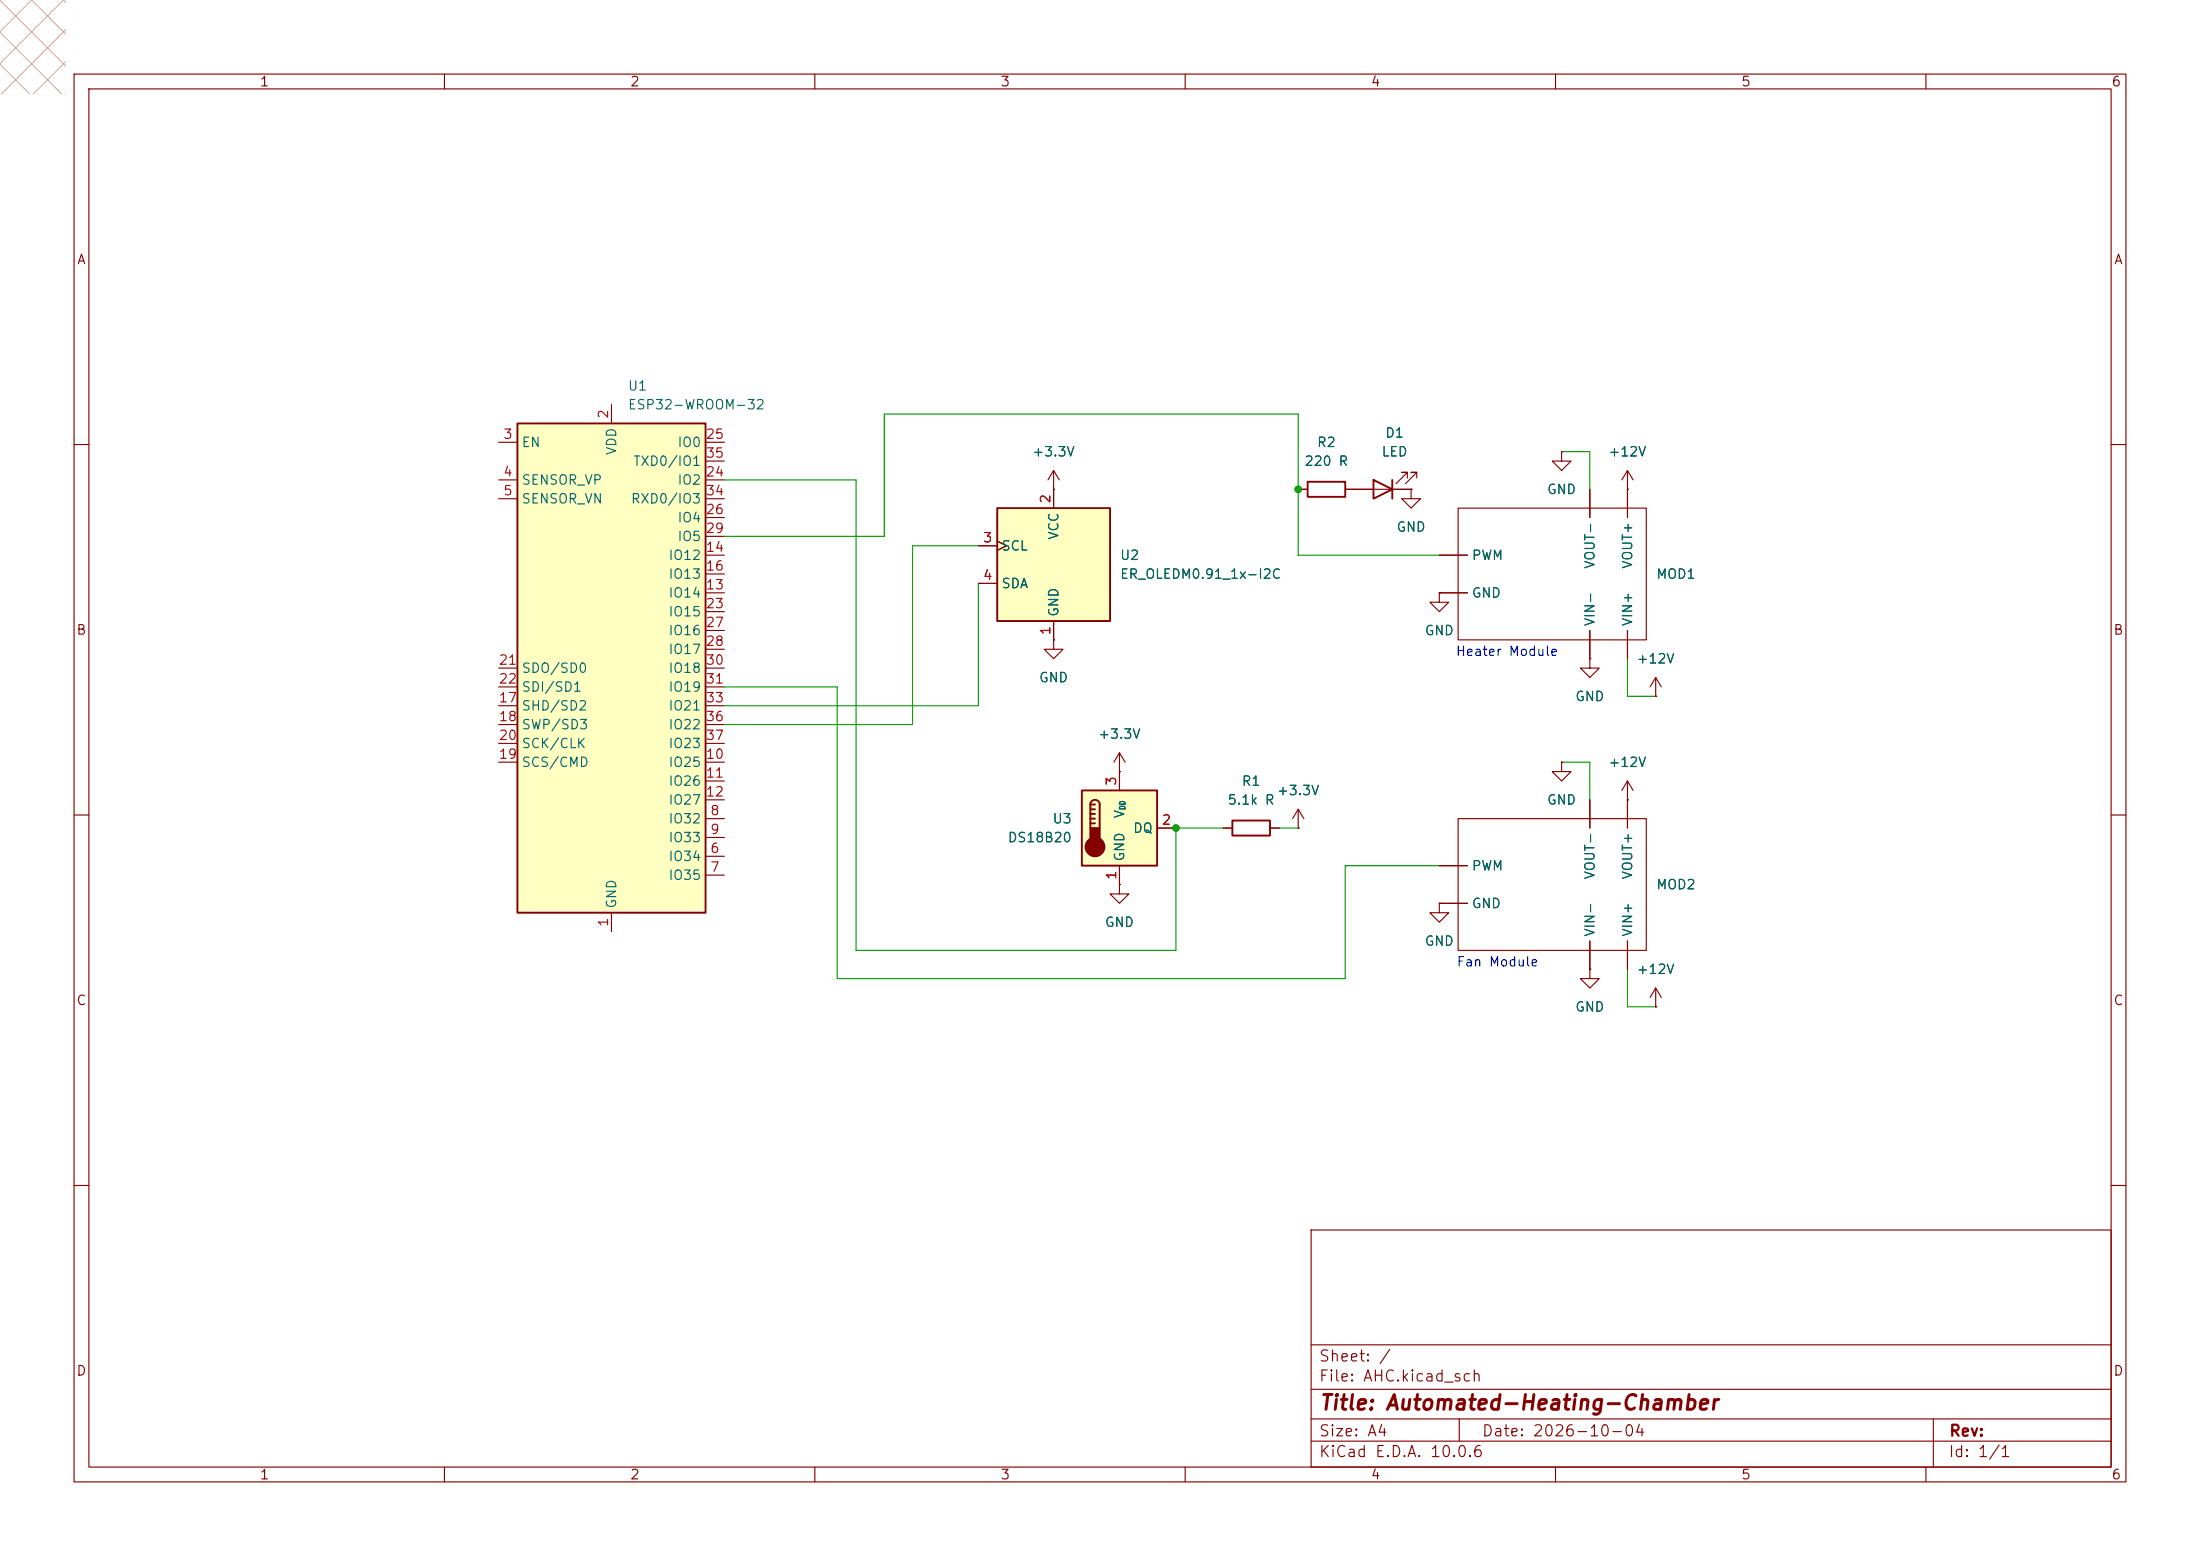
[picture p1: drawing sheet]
<svg xmlns="http://www.w3.org/2000/svg" width="297mm" height="210mm" viewBox="0 0 297 210" stroke-linecap="round" stroke-linejoin="round" font-family="sans-serif">
<g fill="none" stroke="#840000" stroke-width=".15">
<path d="M10 10h277v190h-277zM12 12h273v186h-273zM60 10v2M110 10v2M160 10v2M210 10v2M260 10v2M10 60h2M190.5 66v1.3h1.3l-1.3 1.3-1.3-1.3h1.3M190.5 66h.1M285 60h2M10 110h2"/>
<path d="M285 110h2M214.6 130.8v1.3h1.3l-1.3 1.3-1.2-1.3h1.2M214.6 130.8h.1M10 160h2M177 166h108v32h-108zM285 160h2M60 198v2M110 198v2M160 198v2M177 194.5h108M177 191.5h108M177 187.5h108"/>
<path d="M177 181.5h108M197 191.5v3M210 198v2M260 198v2M261 191.5v6.5"/>
</g>
<path d="M134.6 68.6h15.3v15.2h-15.3z" fill="#ffffc2"/>
<path d="M134.6 68.6h15.3v15.2h-15.3z" fill="none" stroke="#840000" stroke-width=".25"/>
<path d="M132.1 73.7h2.5M132.1 78.7h2.5M134.6 73l1.3 .7-1.3 .6M142.2 66v2.6M142.2 83.8v2.6" fill="none" stroke="#840000" stroke-width=".15"/>
<g fill="#ce9999">
<path d="M8.7 12.7l.2-.1v.1z"/>
<path d="M-.1 -.1h9h-2.4h2.4h-2.4h2.4l-.3 .1 .3 .4-.3-.3-2.1 2.1 2.1 2.1 .3-.4-.3 .4 .3 .4-.3-.3-2.1 2.1 2.1 2.1 .3-.4-.3 .4 .3 .4-.3-.3-2.1 2.1 1.9 1.9h-.1l-1.9-1.9-1.9 1.9h-.1l4.1-4.1-2.1-2.1-2.1 2.1 2.1 2.1v.1l-2.1-2.1-2.1 2.1 1.9 1.9h-.1l-1.9-1.9-1.9 1.9h-.1l8.4-8.4-2.1-2.1-2.1 2.1 2.1 2.1v.1l-2.1-2.1-2.1 2.1 2.1 2.1h-.1l-2.1-2.1-2.1 2.1 2.1 2.1-.1 .1-2.1-2.1v4v-4.1l8.6-8.6h-4.2l2.1 2.1v.1l-2.1-2.1-2.1 2.1 2.1 2.1h-.1l-2.1-2.1-2.1 2.1 2.1 2.1-.1 .1-2.1-2.1v8.3v-8.4l4.4-4.4h4.2l-8.5 .1 2.1 2.1-.1 .1-2.1-2.1v10.7v-10.9h8.6h-8.6v6.6v-6.6h4.3h-4.3v2.3z"/>
</g>
<g fill="none" stroke="#840000" stroke-width=".15">
<path d="M194.3 74.9h3.8M196.8 68.6h25.4v17.8h-25.4zM210.8 61v1.2h1.3l-1.3 1.3-1.3-1.3h1.3M210.8 61h.1M214.6 66v3.9M219.7 66v3.9M194.3 80h3.8M214.6 88.9v1.3h1.3l-1.3 1.2-1.2-1.2h1.2M214.6 88.9h.1M214.6 85.1v3.8M219.7 85.1v3.8M210.8 102.9v1.2h1.3l-1.3 1.3-1.3-1.3h1.3"/>
<path d="M210.8 102.9h.1M194.3 121.9v1.3h1.3l-1.3 1.3-1.3-1.3h1.3M194.3 121.9h.1"/>
</g>
<path d="M69.8 57.2h25.4v66h-25.4z" fill="#ffffc2"/>
<path d="M69.8 57.2h25.4v66h-25.4z" fill="none" stroke="#840000" stroke-width=".25"/>
<g fill="none" stroke="#840000" stroke-width=".15">
<path d="M67.3 59.7h2.5M82.5 54.6v2.6M95.2 59.7h2.6M67.3 64.8h2.5M67.3 67.3h2.5M95.2 64.8h2.6M95.2 67.3h2.6M95.2 74.9h2.6M95.2 77.5h2.6M95.2 69.9h2.6M95.2 72.4h2.6M95.2 62.2h2.6"/>
<path d="M67.3 95.3h2.5M67.3 97.8h2.5M67.3 90.2h2.5M67.3 92.7h2.5M95.2 80h2.6M95.2 95.3h2.6M95.2 97.8h2.6M95.2 90.2h2.6M95.2 92.7h2.6M95.2 82.6h2.6M95.2 85.1h2.6M95.2 87.6h2.6"/>
<path d="M223.5 94h.1M223.5 91.4v2.6M223.5 91.4l-.7 1.3M223.5 91.4l.8 1.3M67.3 102.9h2.5M67.3 100.3h2.5M95.2 115.6h2.6M95.2 118.1h2.6M95.2 110.5h2.6M95.2 113h2.6M95.2 102.9h2.6M95.2 105.4h2.6"/>
<path d="M95.2 108h2.6M95.2 100.3h2.6M82.5 123.2v2.5M223.5 135.9h.1M223.5 133.4l-.7 1.2M223.5 133.4l.8 1.2M223.5 133.4v2.5"/>
</g>
<g fill="#ce9999">
<path d="M8.7 12.7l.2-.1v.1z"/>
<path d="M-.1 -.1h9h-2.4h2.4h-2.4h2.4l-.3 .1 .3 .4-.3-.3-2.1 2.1 2.1 2.1 .3-.4-.3 .4 .3 .4-.3-.3-2.1 2.1 2.1 2.1 .3-.4-.3 .4 .3 .4-.3-.3-2.1 2.1 1.9 1.9h-.1l-1.9-1.9-1.9 1.9h-.1l4.1-4.1-2.1-2.1-2.1 2.1 2.1 2.1v.1l-2.1-2.1-2.1 2.1 1.9 1.9h-.1l-1.9-1.9-1.9 1.9h-.1l8.4-8.4-2.1-2.1-2.1 2.1 2.1 2.1v.1l-2.1-2.1-2.1 2.1 2.1 2.1h-.1l-2.1-2.1-2.1 2.1 2.1 2.1-.1 .1-2.1-2.1v4v-4.1l8.6-8.6h-4.2l2.1 2.1v.1l-2.1-2.1-2.1 2.1 2.1 2.1h-.1l-2.1-2.1-2.1 2.1 2.1 2.1-.1 .1-2.1-2.1v8.3v-8.4l4.4-4.4h4.2l-8.5 .1 2.1 2.1-.1 .1-2.1-2.1v10.7v-10.9h8.6h-8.6v6.6v-6.6h4.3h-4.3v2.3z"/>
</g>
<g fill="none" stroke="#840000" stroke-width=".15">
<path d="M142.2 66h.1M142.2 63.5l-.7 1.3M142.2 63.5l.8 1.3M142.2 63.5v2.5M175.3 66h1.2M181.6 66h8.9M190 64.5v-.7h-.8h.8l-1.5 1.5M191.3 64.5v-.7h-.8h.8l-1.6 1.5M219.7 66h.1M219.7 63.5v2.5M219.7 63.5l-.8 1.3M219.7 63.5l.8 1.3"/>
<path d="M194.3 80v1.3h1.3l-1.3 1.3-1.3-1.3h1.3M194.3 80h.1M194.3 116.8h3.8M196.8 110.5h25.4v17.8h-25.4zM214.6 108v3.8M219.7 108h.1M219.7 105.4v6.4M219.7 105.4l-.8 1.3M219.7 105.4l.8 1.3M194.3 121.9h3.8M214.6 127v3.8M219.7 127v3.8"/>
</g>
<path d="M176.5 65h5.1v2.1h-5.1zM185.4 64.8l2.6 1.2-2.6 1.3zM188 64.8v2.5" fill="none" stroke="#840000" stroke-width=".25"/>
<path d="M146 106.7h10.2v10.1h-10.2z" fill="#ffffc2"/>
<path d="M146 106.7h10.2v10.1h-10.2zM147.2 108.6a.64 .64 0 0 1 .6-.6 .64 .64 0 0 1 .7 .6v3.2M147.2 108.6v3.2M147.2 108.6h.6M147.2 109.2h.6M147.2 109.9h.6M147.2 110.5h.6M147.2 111.1h.6M166.4 110.7h5v2.1h-5z" fill="none" stroke="#840000" stroke-width=".25"/>
<g fill="#840000" stroke="#840000" stroke-width=".25">
<path d="M147.2 111.8h1.3v1.9h-1.3z"/>
<circle cx="147.8" cy="114.3" r="1.27"/>
</g>
<g fill="none" stroke="#840000" stroke-width=".15">
<path d="M132.1 73.7h2.5M132.1 78.7h2.5M134.6 73l1.3 .7-1.3 .6M142.2 66h.1M142.2 66v2.6M175.3 66h1.2M181.6 66h3.8M188 66h2.5M190.5 66h.1M194.3 74.9h3.8M210.8 61h.1M214.6 66v3.9"/>
<path d="M219.7 66h.1M219.7 66v3.9M142.2 86.4v1.2h1.3l-1.3 1.3-1.2-1.3h1.2M142.2 86.4h.1M142.2 83.8v2.6M194.3 80h.1M194.3 80h3.8M214.6 88.9h.1M214.6 85.1v3.8M219.7 85.1v3.8M223.5 94h.1M151.1 104.1h.1"/>
<path d="M151.1 119.4v1.3h1.3l-1.3 1.2-1.2-1.2h1.2M151.1 119.4h.1M151.1 101.6v5.1M151.1 116.8v2.6M151.1 101.6l-.7 1.3M151.1 101.6l.8 1.3M156.2 111.8h2.5M165.1 111.8h1.3M171.4 111.8h1.3M175.3 111.8h.1M175.3 109.2l-.8 1.3M175.3 109.2l.7 1.3"/>
<path d="M175.3 109.2v2.6M194.3 116.8h3.8M210.8 102.9h.1M214.6 108v3.8M219.7 108h.1M219.7 108v3.8M194.3 121.9h.1M194.3 121.9h3.8M214.6 130.8h.1M214.6 127v3.8M219.7 127v3.8M223.5 135.9h.1"/>
</g>
<path d="M97.8 64.8h17.8v63.5h43.1v-16.5h6.4M97.8 72.4h21.6v-16.5h55.9v19h19M132.1 78.7v16.6h-34.3M132.1 73.7h-8.9v24.1h-25.4M210.8 61h3.8v5M97.8 92.7h15.2v39.4h68.6v-15.3h12.7M219.7 88.9v5.1h3.8M172.7 111.8h2.6M210.8 102.9h3.8v5.1M219.7 130.8v5.1h3.8" fill="none" stroke="#009600" stroke-width=".15"/>
<g fill="#009600" stroke="#009600" stroke-width=".14">
<circle cx="175.3" cy="66" r=".46"/>
<circle cx="158.7" cy="111.8" r=".46"/>
</g>
<text font-size="2" fill="#840000" x="178" y="190.8">Title: Automated-Heating-Chamber</text>
<g font-size="1.5" fill="#840000">
<text x="178" y="184.1">Sheet: /</text>
<text x="178" y="186.8">File: AHC.kicad_sch</text>
<text x="178" y="197">KiCad E.D.A. 10.0.6</text>
<text x="178" y="194.2">Size: A4</text>
<text x="200" y="194.2">Date: 2026-10-04</text>
<text x="263" y="197">Id: 1/1</text>
<text x="263" y="194.2">Rev:</text>
</g>
<g font-size="1.3" fill="#840000">
<text x="35" y="12">1</text>
<text x="85" y="12">2</text>
<text x="135" y="12">3</text>
<text x="185" y="12">4</text>
<text x="235" y="12">5</text>
<text x="285" y="12">6</text>
<text x="10.3" y="36">A</text>
<text x="285.3" y="36">A</text>
<text x="10.2" y="86">B</text>
<text x="285.2" y="86">B</text>
<text x="10.2" y="136">C</text>
<text x="285.2" y="136">C</text>
<text x="10.2" y="186">D</text>
<text x="285.2" y="186">D</text>
<text x="35" y="200">1</text>
<text x="85" y="200">2</text>
<text x="135" y="200">3</text>
<text x="185" y="200">4</text>
<text x="235" y="200">5</text>
<text x="285" y="200">6</text>
</g>
<g font-size="1.3" fill="#006464">
<text x="84.7" y="53">U1</text>
<text x="84.7" y="55.6">ESP32-WROOM-32</text>
<text x="186.9" y="59.4">D1</text>
<text x="70.3" y="60.7">EN</text>
<text x="70.3" y="65.7">SENSOR_VP</text>
<text x="83.5" y="61.5" transform="rotate(-90 83.5 61.5)">VDD</text>
<text x="85.4" y="63.2">TXD0/IO1</text>
<text x="91.4" y="65.7">IO2</text>
<text x="91.4" y="60.7">IO0</text>
<text x="139.3" y="61.9">+3.3V</text>
<text x="176" y="63.2">220 R</text>
<text x="177.7" y="60.7">R2</text>
<text x="186.4" y="61.9">LED</text>
<text x="217" y="61.9">+12V</text>
<text x="70.3" y="68.3">SENSOR_VN</text>
<text x="85.1" y="68.3">RXD0/IO3</text>
<text x="91.4" y="70.8">IO4</text>
<text x="208.8" y="67">GND</text>
<text x="90.2" y="75.9">IO12</text>
<text x="91.4" y="73.4">IO5</text>
<text x="135.1" y="74.6">SCL</text>
<text x="143.2" y="72.9" transform="rotate(-90 143.2 72.9)">VCC</text>
<text x="151.1" y="75.9">U2</text>
<text x="188.4" y="72.1">GND</text>
<text x="198.6" y="75.9">PWM</text>
<text x="215.6" y="76.9" transform="rotate(-90 215.6 76.9)">VOUT-</text>
<text x="220.7" y="76.9" transform="rotate(-90 220.7 76.9)">VOUT+</text>
<text x="90.2" y="81">IO14</text>
<text x="90.2" y="78.4">IO13</text>
<text x="90.2" y="83.5">IO15</text>
<text x="135.1" y="79.7">SDA</text>
<text x="143.2" y="83.3" transform="rotate(-90 143.2 83.3)">GND</text>
<text x="151.1" y="78.4">ER_OLEDM0.91_1x-I2C</text>
<text x="198.6" y="81">GND</text>
<text x="223.5" y="78.4">MOD1</text>
<text x="90.2" y="86.1">IO16</text>
<text x="90.2" y="88.6">IO17</text>
<text x="192.2" y="86.1">GND</text>
<text x="215.6" y="84.6" transform="rotate(-90 215.6 84.6)">VIN-</text>
<text x="220.7" y="84.6" transform="rotate(-90 220.7 84.6)">VIN+</text>
<text x="220.9" y="89.9">+12V</text>
<text x="70.3" y="91.1">SDO/SD0</text>
<text x="70.3" y="93.7">SDI/SD1</text>
<text x="90.2" y="91.1">IO18</text>
<text x="90.2" y="93.7">IO19</text>
<text x="140.2" y="92.4">GND</text>
<text x="212.6" y="94.9">GND</text>
<text x="70.3" y="96.2">SHD/SD2</text>
<text x="70.3" y="98.8">SWP/SD3</text>
<text x="70.3" y="101.3">SCK/CLK</text>
<text x="90.2" y="96.2">IO21</text>
<text x="90.2" y="98.8">IO22</text>
<text x="90.2" y="101.3">IO23</text>
<text x="148.2" y="100">+3.3V</text>
<text x="70.3" y="103.8">SCS/CMD</text>
<text x="90.2" y="103.8">IO25</text>
<text x="90.2" y="106.4">IO26</text>
<text x="167.5" y="106.4">R1</text>
<text x="172.3" y="107.6">+3.3V</text>
<text x="217" y="103.8">+12V</text>
<text x="90.2" y="111.5">IO32</text>
<text x="90.2" y="114">IO33</text>
<text x="90.2" y="108.9">IO27</text>
<text x="136" y="114">DS18B20</text>
<text x="142" y="111.5">U3</text>
<text x="152.1" y="110.5" transform="rotate(-90 152.1 110.5)">V</text>
<text x="152.9" y="112.7">DQ</text>
<text x="165.6" y="108.9">5.1k R</text>
<text x="208.8" y="108.9">GND</text>
<text x="90.2" y="116.5">IO34</text>
<text x="90.2" y="119.1">IO35</text>
<text x="152.1" y="116.4" transform="rotate(-90 152.1 116.4)">GND</text>
<text x="198.6" y="117.8">PWM</text>
<text x="215.6" y="118.8" transform="rotate(-90 215.6 118.8)">VOUT-</text>
<text x="220.7" y="118.8" transform="rotate(-90 220.7 118.8)">VOUT+</text>
<text x="83.5" y="122.7" transform="rotate(-90 83.5 122.7)">GND</text>
<text x="149.1" y="125.4">GND</text>
<text x="198.6" y="122.9">GND</text>
<text x="223.5" y="120.3">MOD2</text>
<text x="192.2" y="128">GND</text>
<text x="215.6" y="126.5" transform="rotate(-90 215.6 126.5)">VIN-</text>
<text x="220.7" y="126.5" transform="rotate(-90 220.7 126.5)">VIN+</text>
<text x="220.9" y="131.8">+12V</text>
<text x="212.6" y="136.9">GND</text>
</g>
<g font-size="1.3" fill="#a90000">
<text x="67.8" y="59.6">3</text>
<text x="82.4" y="56.6" transform="rotate(-90 82.4 56.6)">2</text>
<text x="95.2" y="59.6">25</text>
<text x="67.8" y="64.6">4</text>
<text x="95.2" y="64.6">24</text>
<text x="95.2" y="62.1">35</text>
<text x="67.8" y="67.2">5</text>
<text x="95.2" y="69.7">26</text>
<text x="95.2" y="67.2">34</text>
<text x="142.1" y="68" transform="rotate(-90 142.1 68)">2</text>
<text x="95.2" y="74.8">14</text>
<text x="95.2" y="77.3">16</text>
<text x="95.2" y="72.3">29</text>
<text x="132.6" y="73.5">3</text>
<text x="95.2" y="79.9">13</text>
<text x="95.2" y="82.4">23</text>
<text x="132.6" y="78.6">4</text>
<text x="95.2" y="85">27</text>
<text x="95.2" y="87.5">28</text>
<text x="142.1" y="85.8" transform="rotate(-90 142.1 85.8)">1</text>
<text x="67.2" y="95.1">17</text>
<text x="67.2" y="90">21</text>
<text x="67.2" y="92.6">22</text>
<text x="95.2" y="90">30</text>
<text x="95.2" y="92.6">31</text>
<text x="95.2" y="95.1">33</text>
<text x="67.2" y="97.7">18</text>
<text x="67.2" y="100.2">20</text>
<text x="95.2" y="97.7">36</text>
<text x="95.2" y="100.2">37</text>
<text x="67.2" y="102.7">19</text>
<text x="95.2" y="102.7">10</text>
<text x="95.2" y="105.3">11</text>
<text x="95.2" y="107.8">12</text>
<text x="151" y="106.1" transform="rotate(-90 151 106.1)">3</text>
<text x="95.8" y="110.4">8</text>
<text x="95.8" y="112.9">9</text>
<text x="156.7" y="111.6">2</text>
<text x="95.8" y="115.4">6</text>
<text x="95.8" y="118">7</text>
<text x="151" y="118.8" transform="rotate(-90 151 118.8)">1</text>
<text x="82.4" y="125.2" transform="rotate(-90 82.4 125.2)">1</text>
</g>
<g font-size="1.3" fill="#0000c2">
<text x="196.4" y="88.9">Heater Module</text>
<text x="196.6" y="130.8">Fan Module</text>
</g>
<text font-size=".8" fill="#006464" x="152.1" y="109.4" transform="rotate(-90 152.1 109.4)">DD</text>
</svg>
